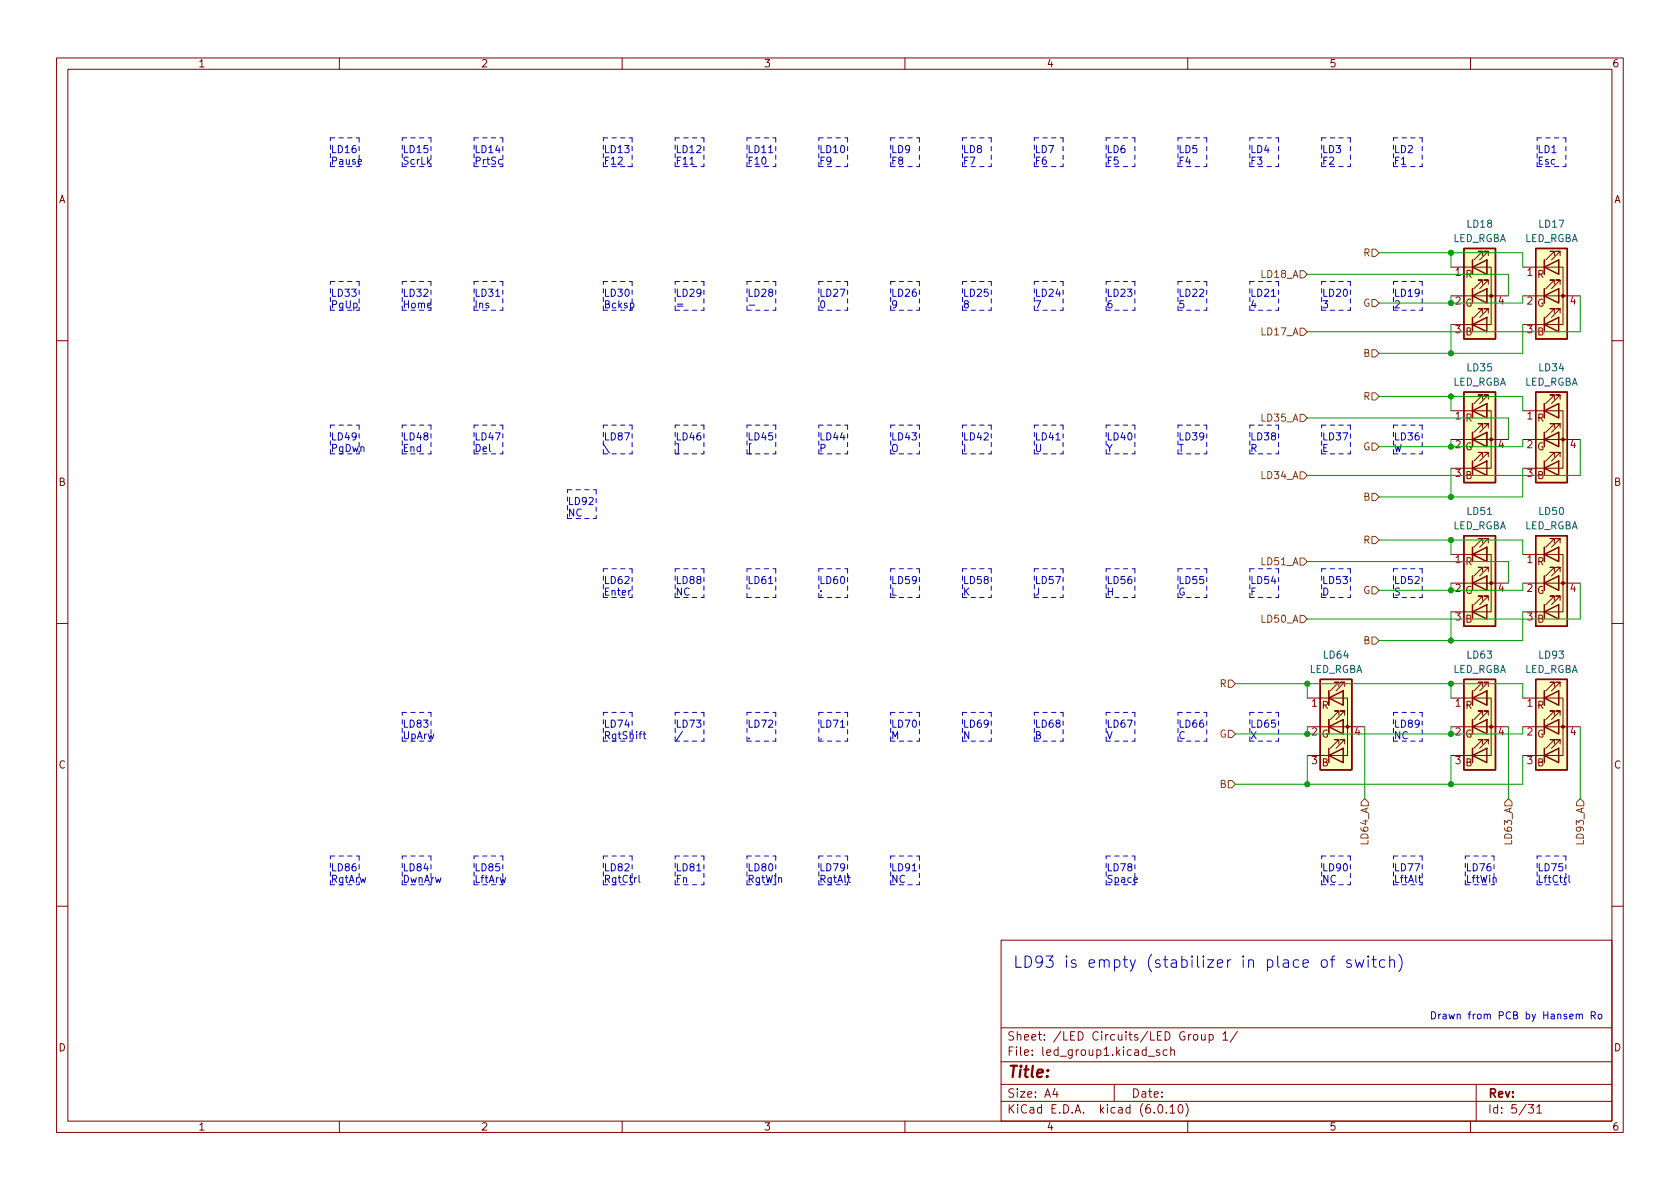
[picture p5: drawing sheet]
<svg xmlns="http://www.w3.org/2000/svg" width="297mm" height="210mm" viewBox="0 0 297 210" stroke-linecap="round" stroke-linejoin="round" font-family="sans-serif">
<g fill="none" stroke="#840000" stroke-width=".18">
<path d="M10 10.2h277v190.1h-277zM12 12.2h273v186.1h-273zM60 10.2v2M110 10.2v2M160 10.2v2M210 10.2v2M260 10.2v2M256.5 47.2h7.2v10.2h-7.2M256.5 52.3h2.6M260.3 51v2.6M260.3 46v2.5M260.3 52.3h6.4"/>
<path d="M262.1 55.4v-.8h-.7h.7l-1.5 1.5M262.1 50.3v-.8h-.7h.7l-1.5 1.5M262.1 45.2v-.8h-.7h.7l-1.5 1.6M262.9 51v2.6zM262.9 51h.1M262.9 46v2.5zM262.9 46h.1M263.1 55.4v-.8h-.7h.7l-1.5 1.5M263.1 50.3v-.8h-.7h.7l-1.5 1.5M263.1 45.2v-.8h-.7h.7l-1.5 1.6M269.2 47.2h7.2v10.2h-7.2M269.2 52.3h2.6"/>
<path d="M273 51v2.6M273 46v2.5M273 52.3h6.4M274.8 55.4v-.8h-.7h.7l-1.5 1.5M274.8 50.3v-.8h-.7h.7l-1.5 1.5M274.8 45.2v-.8h-.7h.7l-1.5 1.6M275.6 51v2.6zM275.6 51h.1M275.6 46v2.5zM275.6 46h.1M275.8 55.4v-.8h-.7h.7l-1.5 1.5M275.8 50.3v-.8h-.7h.7l-1.5 1.5"/>
<path d="M275.8 45.2v-.8h-.7h.7l-1.5 1.6M10 60.2h2M256.5 72.6h7.2v10.2h-7.2M256.5 77.7h2.6M260.3 76.4v2.6M260.3 71.4v2.5M260.3 77.7h6.4M262.1 75.7v-.8h-.7h.7l-1.5 1.5M262.1 70.6v-.8h-.7h.7l-1.5 1.6M262.9 76.4v2.6zM262.9 76.4h.1M262.9 71.4v2.5z"/>
<path d="M262.9 71.4h.1M263.1 75.7v-.8h-.7h.7l-1.5 1.5M263.1 70.6v-.8h-.7h.7l-1.5 1.6M269.2 72.6h7.2v10.2h-7.2M269.2 77.7h2.6M273 76.4v2.6M273 71.4v2.5M273 77.7h6.4M274.8 75.7v-.8h-.7h.7l-1.5 1.5M274.8 70.6v-.8h-.7h.7l-1.5 1.6M275.6 76.4v2.6zM275.6 76.4h.1"/>
<path d="M275.6 71.4v2.5zM275.6 71.4h.1M275.8 75.7v-.8h-.7h.7l-1.5 1.5M275.8 70.6v-.8h-.7h.7l-1.5 1.6M285 60.2h2M256.5 98h7.2v10.2h-7.2M260.3 96.8v2.5M262.1 80.8v-.8h-.7h.7l-1.5 1.5M262.1 96v-.8h-.7h.7l-1.5 1.6M262.9 96.8v2.5zM262.9 96.8h.1M263.1 80.8v-.8h-.7h.7l-1.5 1.5"/>
<path d="M263.1 96v-.8h-.7h.7l-1.5 1.6M269.2 98h7.2v10.2h-7.2M273 96.8v2.5M274.8 80.8v-.8h-.7h.7l-1.5 1.5M274.8 96v-.8h-.7h.7l-1.5 1.6M275.6 96.8v2.5zM275.6 96.8h.1M275.8 80.8v-.8h-.7h.7l-1.5 1.5M275.8 96v-.8h-.7h.7l-1.5 1.6M10 110.2h2M256.5 103.1h2.6M260.3 101.8v2.6"/>
<path d="M260.3 103.1h6.4M262.1 106.2v-.8h-.7h.7l-1.5 1.5M262.1 101.1v-.8h-.7h.7l-1.5 1.5M262.9 101.8v2.6zM262.9 101.8h.1M263.1 106.2v-.8h-.7h.7l-1.5 1.5M263.1 101.1v-.8h-.7h.7l-1.5 1.5M269.2 103.1h2.6M273 101.8v2.6M273 103.1h6.4M274.8 106.2v-.8h-.7h.7l-1.5 1.5M274.8 101.1v-.8h-.7h.7l-1.5 1.5"/>
<path d="M275.6 101.8v2.6zM275.6 101.8h.1M275.8 106.2v-.8h-.7h.7l-1.5 1.5M275.8 101.1v-.8h-.7h.7l-1.5 1.5M285 110.2h2M231.1 123.4h7.2v10.2h-7.2M231.1 128.5h2.6M234.9 127.2v2.6M234.9 122.2v2.5M234.9 128.5h6.4M236.7 131.6v-.8h-.7h.7l-1.5 1.5M236.7 126.5v-.8h-.7h.7l-1.5 1.5"/>
<path d="M236.7 121.4v-.8h-.7h.7l-1.5 1.6M237.5 127.2v2.6zM237.5 127.2h.1M237.5 122.2v2.5zM237.5 122.2h.1M237.7 131.6v-.8h-.7h.7l-1.5 1.5M237.7 126.5v-.8h-.7h.7l-1.5 1.5M237.7 121.4v-.8h-.7h.7l-1.5 1.6M256.5 123.4h7.2v10.2h-7.2M256.5 128.5h2.6M260.3 127.2v2.6M260.3 122.2v2.5"/>
<path d="M260.3 128.5h6.4M262.1 131.6v-.8h-.7h.7l-1.5 1.5M262.1 126.5v-.8h-.7h.7l-1.5 1.5M262.1 121.4v-.8h-.7h.7l-1.5 1.6M262.9 127.2v2.6zM262.9 127.2h.1M262.9 122.2v2.5zM262.9 122.2h.1M263.1 131.6v-.8h-.7h.7l-1.5 1.5M263.1 126.5v-.8h-.7h.7l-1.5 1.5M263.1 121.4v-.8h-.7h.7l-1.5 1.6M269.2 123.4h7.2v10.2h-7.2"/>
<path d="M269.2 128.5h2.6M273 127.2v2.6M273 122.2v2.5M273 128.5h6.4M274.8 131.6v-.8h-.7h.7l-1.5 1.5M274.8 126.5v-.8h-.7h.7l-1.5 1.5M274.8 121.4v-.8h-.7h.7l-1.5 1.6M275.6 127.2v2.6zM275.6 127.2h.1M275.6 122.2v2.5zM275.6 122.2h.1M275.8 131.6v-.8h-.7h.7l-1.5 1.5"/>
<path d="M275.8 126.5v-.8h-.7h.7l-1.5 1.5M275.8 121.4v-.8h-.7h.7l-1.5 1.6M10 160.2h2M177 166.3h108v32h-108zM285 160.2h2M60 198.3v2M110 198.3v2M160 198.3v2M177 194.8h108M177 191.8h108M177 187.8h108M177 181.8h108"/>
<path d="M186.5 192.5l-.4 1h1M186.9 193v1M197 191.8v3M203 186.8h1.1M204.9 195.4l.2-.1a.81 .81 0 0 1 .6 .7 .81 .81 0 0 1-.3 .8h-.2a.81 .81 0 0 1-.6-.6 .81 .81 0 0 1 .3-.8zM205 185.7l-.4-.1-.2 .2 .1 .3 .5 .1v.4h-.6M206.2 196.7v.1M206.4 185.7l-.5-.1-.3 .3v.4l.2 .3h.6M206.9 195.8l.4-.5v1.5M206.9 196.8h.8M207 185.8l.2-.2 .4 .1v.9M207 185.1v1.5"/>
<path d="M208.5 195.4l.1-.1a.81 .81 0 0 1 .6 .7 .81 .81 0 0 1-.3 .8h-.1a.81 .81 0 0 1-.6-.6 .81 .81 0 0 1 .3-.8zM209.6 195.1a1.72 1.72 0 0 1 0 2.3M210 198.3v2M211.1 183l.4-.1 .3 .3v.4l-.3 .3h-.4l-.1-.3v-.4zM212.4 182.9l.1 1h.4l.2-.1M213.1 182.9v1M213.8 183l.4-.1 .3 .3v.4l-.1 .3h-.6M213.8 182.9v1.5M216.2 182.9l.4-.5v1.5M216.2 183.9h.9M218.8 182.4l-1.3 1.9M260 198.3v2"/>
<path d="M261 191.8v6.5M270.2 195.3h1l-.6 .6 .5 .1v.7l-.2 .1h-.5l-.2-.1M271.7 195.8l.5-.5v1.5M271.7 196.8h.9"/>
</g>
<g fill="#ffffc2" stroke="#ffffc2" stroke-width=".18">
<path d="M258.8 69.3h5.6v16h-5.6z"/>
<path d="M271.5 69.3h5.6v16h-5.6z"/>
<path d="M271.5 43.9h5.6v16h-5.6z"/>
<path d="M258.8 94.7h5.6v16h-5.6z"/>
<path d="M271.5 94.7h5.6v16h-5.6z"/>
<path d="M258.8 43.9h5.6v16h-5.6z"/>
<path d="M271.5 120.1h5.6v16h-5.6z"/>
<path d="M258.8 120.1h5.6v16h-5.6z"/>
<path d="M233.4 120.1h5.6v16h-5.6z"/>
</g>
<g fill="none" stroke="#840000" stroke-width=".25">
<path d="M258.8 43.9h5.6v16h-5.6zM260.3 57.4l2.6-1.3v2.6zM260.3 52.3l2.6-1.3v2.6zM260.3 47.2l2.6-1.2v2.5zM260.3 46v2.5M260.3 51v2.6M260.3 56.1v2.6M271.5 43.9h5.6v16h-5.6zM273 57.4l2.6-1.3v2.6zM273 52.3l2.6-1.3v2.6zM273 47.2l2.6-1.2v2.5zM273 46v2.5"/>
<path d="M273 51v2.6M273 56.1v2.6M258.8 69.3h5.6v16h-5.6zM260.3 77.7l2.6-1.3v2.6zM260.3 72.6l2.6-1.2v2.5zM260.3 71.4v2.5M260.3 76.4v2.6M271.5 69.3h5.6v16h-5.6zM273 77.7l2.6-1.3v2.6zM273 72.6l2.6-1.2v2.5zM273 71.4v2.5M273 76.4v2.6"/>
<path d="M258.8 94.7h5.6v16h-5.6zM260.3 82.8l2.6-1.3v2.6zM260.3 98l2.6-1.2v2.5zM260.3 81.5v2.6M260.3 96.8v2.5M271.5 94.7h5.6v16h-5.6zM273 82.8l2.6-1.3v2.6zM273 98l2.6-1.2v2.5zM273 81.5v2.6M273 96.8v2.5M260.3 108.2l2.6-1.3v2.6zM260.3 103.1l2.6-1.3v2.6z"/>
<path d="M260.3 101.8v2.6M260.3 106.9v2.6M273 108.2l2.6-1.3v2.6zM273 103.1l2.6-1.3v2.6zM273 101.8v2.6M273 106.9v2.6M233.4 120.1h5.6v16h-5.6zM234.9 133.6l2.6-1.3v2.6zM234.9 128.5l2.6-1.3v2.6zM234.9 123.4l2.6-1.2v2.5zM234.9 122.2v2.5M234.9 127.2v2.6"/>
<path d="M234.9 132.3v2.6M258.8 120.1h5.6v16h-5.6zM260.3 133.6l2.6-1.3v2.6zM260.3 128.5l2.6-1.3v2.6zM260.3 123.4l2.6-1.2v2.5zM260.3 122.2v2.5M260.3 127.2v2.6M260.3 132.3v2.6M271.5 120.1h5.6v16h-5.6zM273 133.6l2.6-1.3v2.6zM273 128.5l2.6-1.3v2.6zM273 123.4l2.6-1.2v2.5z"/>
<path d="M273 122.2v2.5M273 127.2v2.6M273 132.3v2.6"/>
</g>
<g fill="#840000" stroke="#840000" stroke-width=".18">
<circle cx="263.7" cy="77.7" r=".25"/>
<circle cx="276.4" cy="77.7" r=".25"/>
<circle cx="276.4" cy="52.3" r=".25"/>
<circle cx="263.7" cy="103.1" r=".25"/>
<circle cx="276.4" cy="103.1" r=".25"/>
<circle cx="263.7" cy="52.3" r=".25"/>
<circle cx="276.4" cy="128.5" r=".25"/>
<circle cx="263.7" cy="128.5" r=".25"/>
<circle cx="238.3" cy="128.5" r=".25"/>
</g>
<g fill="none" stroke="#725600" stroke-width=".18">
<path d="M229.9 47.9h.6l.6 .6-.6 .6h-.6zM229.9 58h.6l.6 .7-.6 .6h-.6zM242.6 53h.6l.6 .6-.6 .6h-.6zM242.6 44.1h.6l.6 .6-.6 .6h-.6zM229.9 73.3h.6l.6 .6-.6 .6h-.6zM242.6 61.8h.6l.6 .7-.6 .6h-.6zM242.6 78.4h.6l.6 .6-.6 .6h-.6zM242.6 69.5h.6l.6 .6-.6 .6h-.6zM229.9 83.4h.6l.6 .7-.6 .6h-.6zM229.9 98.7h.6l.6 .6-.6 .6h-.6zM242.6 94.9h.6l.6 .6-.6 .6h-.6zM242.6 87.2h.6l.6 .7-.6 .6h-.6z"/>
<path d="M229.9 108.8h.6l.6 .7-.6 .6h-.6zM242.6 103.8h.6l.6 .6-.6 .6h-.6zM242.6 112.6h.6l.6 .7-.6 .6h-.6zM217.2 129.2h.6l.6 .6-.6 .6h-.6zM217.2 120.3h.6l.6 .6-.6 .6h-.6zM217.2 138h.6l.6 .7-.6 .6h-.6zM241.3 141.2l.6 .7v.6h-1.2v-.6zM266.7 141.2l.6 .7v.6h-1.2v-.6zM279.4 141.2l.6 .7v.6h-1.2v-.6z"/>
</g>
<g fill="none" stroke="#0000c2" stroke-width=".18">
<path d="M122 29h.7M135.9 27h.7M87.6 52.4h.8M111.5 53.7l.3-.1 .3 .2-.1 .6h-.5M132.5 54h.9M224.8 52.4h.7M186.7 77.8h.7M111.5 104.4l-.3 .2M135.9 103.2h.7M113.7 129.8h.5M113.9 129.4v1.1l.3 .1M120.7 129.3l-1.1 1.7"/>
<path d="M148.6 128.6h.7M113 154.8v1.1l.2 .1M123.2 154h.7M149.9 155.2h.5M150.1 154.8v1.1l.3 .1M161.3 154h.7M250.8 155.2h.5M251 154.8v1.1l.3 .1M277.4 154.8v1.1l.2 .1M233.7 169.9a.54 .54 0 0 1 .6-.2 .54 .54 0 0 1 .4 .4v.6a.54 .54 0 0 1-.6 .4 .54 .54 0 0 1-.5-.4zM235.2 169.7h.8M236 169.1h-.4l-.1 .2v1.8"/>
<path d="M238.9 169.8l-.5-.1-.3 .3 .1 .3 .7 .2 .1 .2-.1 .3-.2 .1-.6-.1M239.6 169.7l.4 1.4 .4-1 .4 1 .3-1.4M241.9 169.1h-.1l.1 .1 .1-.1h-.1v.1M241.9 169.7v1.4M242.6 169.7h.7M242.9 169.1v1.7l.1 .2 .3 .1M244.9 169.8l-.6-.1-.4 .4v.6l.2 .3 .2 .1 .6-.1M245.7 169.9a.5 .5 0 0 1 .9 .1v1.1M245.7 169.1v2M247.3 168.8a2.29 2.29 0 0 1 0 3M278.7 179.5l.2-.2 .3 .1v.8M279.2 179.5l.2-.2 .3 .1 .1 .8"/>
<path d="M281.4 179.6l.6-.1 .1-.2-.1-.3-.6-.1v1.3M281.7 179.6l.4 .6M282.6 179.5l.2-.2 .4 .2v.4l-.1 .2-.3 .1-.2-.1z"/>
</g>
<g fill="none" stroke="#0000c2" stroke-width=".18" stroke-dasharray=".8 .8">
<path d="M58.4 29.5v-5.1M58.4 24.4h5.1M58.4 29.5h5.1M63.5 24.4v5.1M71.1 29.5v-5.1M71.1 24.4h5.1M71.1 29.5h5.1M76.2 24.4v5.1M83.8 29.5v-5.1M83.8 24.4h5.1M83.8 29.5h5.1M88.9 24.4v5.1"/>
<path d="M106.7 24.4h5.1M106.7 29.5h5.1M106.7 29.5v-5.1M111.8 29.5h-1.3M111.8 24.4v5.1M119.4 24.4h5.1M119.4 29.5h5.1M119.4 29.5v-5.1M124.5 24.4v5.1M132.1 29.5h5.1M132.1 29.5v-5.1M132.1 24.4h5.1"/>
<path d="M137.2 24.4v5.1M144.8 29.5v-5.1M144.8 24.4h5.1M144.8 29.5h5.1M149.9 24.4v5.1M157.5 29.5v-5.1M157.5 24.4h5.1M157.5 29.5h5.1M162.6 24.4v5.1M170.2 24.4h5.1M170.2 29.5h5.1M170.2 29.5v-5.1"/>
<path d="M175.3 24.4v5.1M182.9 24.4h5.1M182.9 29.5v-5.1M182.9 29.5h5.1M188 24.4v5.1M195.6 29.5h5.1M195.6 29.5v-5.1M195.6 24.4h5.1M200.7 24.4v5.1M208.3 29.5v-5.1M208.3 24.4h5.1M208.3 29.5h5.1"/>
<path d="M213.4 24.4v5.1M221 29.5v-5.1M221 29.5h5.1M221 24.4h5.1M226.1 24.4v5.1M233.7 29.5v-5.1M233.7 24.4h5.1M233.7 29.5h5.1M238.8 24.4v5.1M246.4 29.5v-5.1M246.4 29.5h5.1M246.4 24.4h5.1"/>
<path d="M251.5 24.4v5.1M271.8 24.4h5.1M271.8 29.5v-5.1M271.8 29.5h5.1M276.9 24.4v5.1M58.4 49.8h5.1M58.4 54.9v-5.1M58.4 54.9h5.1M63.5 49.8v5.1M71.1 49.8h5.1M71.1 54.9h5.1M71.1 54.9v-5.1"/>
<path d="M76.2 49.8v5.1M83.8 49.8h5.1M83.8 54.9v-5.1M83.8 54.9h5.1M88.9 49.8v5.1M106.7 54.9h5.1M106.7 49.8h5.1M106.7 54.9v-5.1M111.8 49.8v5.1M119.4 54.9v-5.1M119.4 54.9h5.1M119.4 49.8h5.1"/>
<path d="M124.5 49.8v5.1M132.1 54.9v-5.1M132.1 54.9h5.1M132.1 49.8h5.1M137.2 49.8v5.1M144.8 54.9h5.1M144.8 49.8h5.1M144.8 54.9v-5.1M149.9 49.8v5.1M157.5 54.9h5.1M157.5 54.9v-5.1M157.5 49.8h5.1"/>
<path d="M162.6 49.8v5.1M170.2 54.9h5.1M170.2 54.9v-5.1M170.2 49.8h5.1M175.3 49.8v5.1M182.9 49.8h5.1M182.9 54.9v-5.1M182.9 54.9h5.1M188 49.8v5.1M195.6 54.9h5.1M195.6 54.9v-5.1M195.6 49.8h5.1"/>
<path d="M200.7 49.8v5.1M208.3 54.9v-5.1M208.3 54.9h5.1M208.3 49.8h5.1M213.4 49.8v5.1M221 49.8h5.1M221 54.9v-5.1M221 54.9h5.1M226.1 49.8v5.1M233.7 54.9v-5.1M233.7 49.8h5.1M233.7 54.9h5.1"/>
<path d="M238.8 49.8v5.1M246.4 49.8h5.1M246.4 54.9h5.1M246.4 54.9v-5.1M251.5 49.8v5.1M58.4 75.2h5.1M63.5 75.2v5.1M71.1 75.2h5.1M76.2 75.2v5.1M83.8 75.2h5.1M88.9 75.2v5.1M106.7 75.2h5.1"/>
<path d="M111.8 75.2v5.1M119.4 75.2h5.1M124.5 75.2v5.1M132.1 75.2h5.1M137.2 75.2v5.1M144.8 75.2h5.1M149.9 75.2v5.1M157.5 75.2h5.1M162.6 75.2v5.1M170.2 75.2h5.1M175.3 75.2v5.1M182.9 75.2h5.1"/>
<path d="M188 75.2v5.1M195.6 75.2h5.1M200.7 75.2v5.1M208.3 75.2h5.1M213.4 75.2v5.1M221 75.2h5.1M226.1 75.2v5.1M233.7 75.2h5.1M238.8 75.2v5.1M246.4 75.2h5.1M251.5 75.2v5.1M58.4 80.3h5.1"/>
<path d="M58.4 80.3v-5.1M71.1 80.3v-5.1M71.1 80.3h5.1M83.8 80.3h5.1M83.8 80.3v-5.1M100.3 91.7v-5.1M100.3 91.7h5.1M100.3 86.6h5.1M105.4 86.6v5.1M106.7 80.3h5.1M106.7 80.3v-5.1M119.4 80.3h5.1"/>
<path d="M119.4 80.3v-5.1M132.1 80.3h5.1M132.1 80.3v-5.1M144.8 80.3h5.1M144.8 80.3v-5.1M157.5 80.3v-5.1M157.5 80.3h5.1M170.2 80.3v-5.1M170.2 80.3h5.1M182.9 80.3v-5.1M182.9 80.3h5.1M195.6 80.3v-5.1"/>
<path d="M195.6 80.3h5.1M208.3 80.3v-5.1M208.3 80.3h5.1M221 80.3v-5.1M221 80.3h5.1M233.7 80.3h5.1M233.7 80.3v-5.1M246.4 80.3h5.1M246.4 80.3v-5.1M106.7 100.6h5.1M106.7 105.7h5.1M106.7 105.7v-5.1"/>
<path d="M111.8 100.6v5.1M119.4 100.6h5.1M119.4 105.7h5.1M119.4 105.7v-5.1M124.5 100.6v5.1M132.1 100.6h5.1M132.1 105.7v-5.1M132.1 105.7h5.1M137.2 100.6v5.1M144.8 105.7v-5.1M144.8 100.6h5.1M144.8 105.7h5.1"/>
<path d="M149.9 100.6v5.1M157.5 105.7v-5.1M157.5 105.7h5.1M157.5 100.6h5.1M162.6 100.6v5.1M170.2 105.7v-5.1M170.2 105.7h5.1M170.2 100.6h5.1M175.3 100.6v5.1M182.9 100.6h5.1M182.9 105.7v-5.1M182.9 105.7h5.1"/>
<path d="M188 100.6v5.1M195.6 100.6h5.1M195.6 105.7h5.1M195.6 105.7v-5.1M200.7 100.6v5.1M208.3 105.7h5.1M208.3 100.6h5.1M208.3 105.7v-5.1M213.4 100.6v5.1M221 105.7v-5.1M221 100.6h5.1M221 105.7h5.1"/>
<path d="M226.1 100.6v5.1M233.7 100.6h5.1M233.7 105.7v-5.1M233.7 105.7h5.1M238.8 100.6v5.1M246.4 105.7h5.1M246.4 105.7v-5.1M246.4 100.6h5.1M251.5 100.6v5.1M71.1 131.1v-5.1M71.1 131.1h5.1M71.1 126h5.1"/>
<path d="M76.2 126v5.1M106.7 131.1h5.1M106.7 131.1v-5.1M106.7 126h5.1M111.8 126v5.1M119.4 126h5.1M119.4 131.1h5.1M119.4 131.1v-5.1M124.5 126v5.1M132.1 126h5.1M132.1 131.1v-5.1M132.1 131.1h5.1"/>
<path d="M137.2 126v5.1M144.8 126h5.1M144.8 131.1h5.1M144.8 131.1v-5.1M149.9 126v5.1M157.5 131.1v-5.1M157.5 131.1h5.1M157.5 126h5.1M162.6 126v5.1M170.2 131.1h5.1M170.2 131.1v-5.1M170.2 126h5.1"/>
<path d="M175.3 126v5.1M182.9 131.1v-5.1M182.9 126h5.1M182.9 131.1h5.1M188 126v5.1M195.6 131.1h5.1M195.6 131.1v-5.1M195.6 126h5.1M200.7 126v5.1M208.3 131.1h5.1M208.3 131.1v-5.1M208.3 126h5.1"/>
<path d="M213.4 126v5.1M221 131.1h5.1M221 131.1v-5.1M221 126h5.1M226.1 126v5.1M246.4 126h5.1M246.4 131.1v-5.1M246.4 131.1h5.1M251.5 126v5.1M58.4 156.5h5.1M58.4 156.5v-5.1M58.4 151.4h5.1"/>
<path d="M63.5 151.4v5.1M71.1 151.4h5.1M71.1 156.5v-5.1M71.1 156.5h5.1M76.2 151.4v5.1M83.8 156.5v-5.1M83.8 156.5h5.1M83.8 151.4h5.1M88.9 151.4v5.1M106.7 156.5h5.1M106.7 156.5v-5.1M106.7 151.4h5.1"/>
<path d="M111.8 151.4v5.1M119.4 156.5h5.1M119.4 151.4h5.1M119.4 156.5v-5.1M124.5 151.4v5.1M132.1 151.4h5.1M132.1 156.5h5.1M132.1 156.5v-5.1M137.2 151.4v5.1M144.8 156.5h5.1M144.8 156.5v-5.1M144.8 151.4h5.1"/>
<path d="M149.9 151.4v5.1M157.5 156.5h5.1M157.5 151.4h5.1M157.5 156.5v-5.1M162.6 151.4v5.1M195.6 156.5h5.1M195.6 156.5v-5.1M195.6 151.4h5.1M200.7 151.4v5.1M233.7 151.4h5.1M233.7 156.5v-5.1M233.7 156.5h5.1"/>
<path d="M238.8 151.4v5.1M246.4 156.5h5.1M246.4 151.4h5.1M246.4 156.5v-5.1M251.5 151.4v5.1M259.1 156.5h5.1M259.1 156.5v-5.1M259.1 151.4h5.1M264.2 151.4v5.1M271.8 156.5h5.1M271.8 151.4h5.1M271.8 156.5v-5.1"/>
<path d="M276.9 151.4v5.1"/>
</g>
<g fill="none" stroke="#009600" stroke-width=".18">
<path d="M231.1 48.5h35.6v3.8M243.8 44.7h25.4v2.5M256.5 44.7v2.5M256.5 52.3v1.3M256.5 57.4v5.1M269.2 52.3v1.3h-25.4M269.2 57.4v5.1h-25.4M279.4 52.3v6.4h-48.3M231.1 73.9h35.6v3.8M243.8 70.1h25.4v2.5M256.5 70.1v2.5M256.5 77.7v1.3"/>
<path d="M269.2 77.7v1.3h-25.4M279.4 77.7v6.4h-48.3M231.1 99.3h35.6v3.8M243.8 95.5h25.4v2.5M256.5 82.8v5.1M256.5 95.5v2.5M269.2 82.8v5.1h-25.4M256.5 103.1v1.3M256.5 108.2v5.1M269.2 103.1v1.3h-25.4M269.2 108.2v5.1h-25.4M279.4 103.1v6.4h-48.3"/>
<path d="M218.4 120.9h50.8v2.5M231.1 120.9v2.5M231.1 128.5v1.3M231.1 133.6v5.1M241.3 128.5v12.7M256.5 120.9v2.5M256.5 128.5v1.3M256.5 133.6v5.1M266.7 128.5v12.7M269.2 128.5v1.3h-50.8M269.2 133.6v5.1h-50.8M279.4 128.5v12.7"/>
</g>
<g fill="#009600" stroke="#009600" stroke-width=".18">
<circle cx="256.5" cy="120.9" r=".46"/>
<circle cx="256.5" cy="138.7" r=".46"/>
<circle cx="256.5" cy="129.8" r=".46"/>
<circle cx="256.5" cy="70.1" r=".46"/>
<circle cx="256.5" cy="79" r=".46"/>
<circle cx="256.5" cy="62.5" r=".46"/>
<circle cx="231.1" cy="129.8" r=".46"/>
<circle cx="231.1" cy="120.9" r=".46"/>
<circle cx="231.1" cy="138.7" r=".46"/>
<circle cx="256.5" cy="113.3" r=".46"/>
<circle cx="256.5" cy="104.4" r=".46"/>
<circle cx="256.5" cy="95.5" r=".46"/>
<circle cx="256.5" cy="87.9" r=".46"/>
<circle cx="256.5" cy="53.6" r=".46"/>
<circle cx="256.5" cy="44.7" r=".46"/>
</g>
<text font-size="2.8" fill="#0000c2" x="179.1" y="171.1">LD93 is empty (stabilizer in place of switch)</text>
<text font-size="2.8" fill="#840000" x="178" y="190.6">Title:</text>
<g font-size="2.1" fill="#840000">
<text x="178" y="184">Sheet: /LED Circuits/LED Group 1/</text>
<text x="178" y="186.7">File: led_group1.kicad_sch</text>
<text x="178" y="196.9">KiCad E.D.A. kicad (6.0.10)</text>
<text x="178" y="194.1">Size: A4</text>
<text x="200" y="194.1">Date:</text>
<text x="263" y="194.1">Rev:</text>
<text x="263" y="196.9">Id: 5/31</text>
</g>
<g font-size="1.8" fill="#840000">
<text x="35" y="11.9">1</text>
<text x="85" y="11.9">2</text>
<text x="135" y="11.9">3</text>
<text x="185" y="11.9">4</text>
<text x="235" y="11.9">5</text>
<text x="285" y="11.9">6</text>
<text x="10.3" y="35.9">A</text>
<text x="285.3" y="35.9">A</text>
<text x="259.1" y="49.1">R</text>
<text x="271.8" y="49.1">R</text>
<text x="259" y="54.2">G</text>
<text x="259.1" y="59.3">B</text>
<text x="271.7" y="54.2">G</text>
<text x="271.8" y="59.3">B</text>
<text x="259.1" y="74.5">R</text>
<text x="271.8" y="74.5">R</text>
<text x="259" y="79.6">G</text>
<text x="271.7" y="79.6">G</text>
<text x="10.3" y="85.9">B</text>
<text x="259.1" y="84.7">B</text>
<text x="271.8" y="84.7">B</text>
<text x="285.3" y="85.9">B</text>
<text x="259.1" y="99.9">R</text>
<text x="271.8" y="99.9">R</text>
<text x="259" y="105">G</text>
<text x="271.7" y="105">G</text>
<text x="259.1" y="110.1">B</text>
<text x="271.8" y="110.1">B</text>
<text x="233.7" y="125.3">R</text>
<text x="259.1" y="125.3">R</text>
<text x="271.8" y="125.3">R</text>
<text x="233.6" y="130.4">G</text>
<text x="259" y="130.4">G</text>
<text x="271.7" y="130.4">G</text>
<text x="10.3" y="135.9">C</text>
<text x="233.7" y="135.5">B</text>
<text x="259.1" y="135.5">B</text>
<text x="271.8" y="135.5">B</text>
<text x="285.3" y="135.9">C</text>
<text x="10.3" y="185.9">D</text>
<text x="285.3" y="185.9">D</text>
<text x="35" y="199.9">1</text>
<text x="85" y="199.9">2</text>
<text x="135" y="199.9">3</text>
<text x="185" y="199.9">4</text>
<text x="235" y="199.9">5</text>
<text x="285" y="199.9">6</text>
</g>
<g font-size="1.8" fill="#0000c2">
<text x="58.4" y="27.1">LD16</text>
<text x="58.4" y="29.1">Pause</text>
<text x="71.1" y="27.1">LD15</text>
<text x="71.1" y="29.1">ScrLk</text>
<text x="83.8" y="27.1">LD14</text>
<text x="83.8" y="29.1">PrtSc</text>
<text x="106.7" y="27.1">LD13</text>
<text x="106.7" y="29.1">F12</text>
<text x="119.4" y="27.1">LD12</text>
<text x="119.4" y="29.1">F11</text>
<text x="132.1" y="27.1">LD11</text>
<text x="132.1" y="29.1">F10</text>
<text x="144.8" y="27.1">LD10</text>
<text x="144.8" y="29.1">F9</text>
<text x="157.5" y="27.1">LD9</text>
<text x="157.5" y="29.1">F8</text>
<text x="170.2" y="27.1">LD8</text>
<text x="170.2" y="29.1">F7</text>
<text x="182.9" y="27.1">LD7</text>
<text x="182.9" y="29.1">F6</text>
<text x="195.6" y="27.1">LD6</text>
<text x="195.6" y="29.1">F5</text>
<text x="208.3" y="27.1">LD5</text>
<text x="208.3" y="29.1">F4</text>
<text x="221" y="27.1">LD4</text>
<text x="221" y="29.1">F3</text>
<text x="233.7" y="27.1">LD3</text>
<text x="233.7" y="29.1">F2</text>
<text x="246.4" y="27.1">LD2</text>
<text x="246.4" y="29.1">F1</text>
<text x="271.8" y="27.1">LD1</text>
<text x="271.8" y="29.1">Esc</text>
<text x="58.4" y="52.5">LD33</text>
<text x="71.1" y="52.5">LD32</text>
<text x="83.8" y="52.5">LD31</text>
<text x="106.7" y="52.5">LD30</text>
<text x="119.4" y="52.5">LD29</text>
<text x="132.1" y="52.5">LD28</text>
<text x="144.8" y="52.5">LD27</text>
<text x="157.5" y="52.5">LD26</text>
<text x="170.2" y="52.5">LD25</text>
<text x="182.9" y="52.5">LD24</text>
<text x="195.6" y="52.5">LD23</text>
<text x="208.3" y="52.5">LD22</text>
<text x="221" y="52.5">LD21</text>
<text x="233.7" y="52.5">LD20</text>
<text x="246.4" y="52.5">LD19</text>
<text x="58.4" y="54.5">PgUp</text>
<text x="71.1" y="54.5">Home</text>
<text x="83.8" y="54.5">Ins</text>
<text x="106.7" y="54.5">Bcksp</text>
<text x="119.4" y="54.5">=</text>
<text x="144.8" y="54.5">0</text>
<text x="157.5" y="54.5">9</text>
<text x="170.2" y="54.5">8</text>
<text x="182.9" y="54.5">7</text>
<text x="195.6" y="54.5">6</text>
<text x="208.3" y="54.5">5</text>
<text x="221" y="54.5">4</text>
<text x="233.7" y="54.5">3</text>
<text x="246.4" y="54.5">2</text>
<text x="58.4" y="77.9">LD49</text>
<text x="71.1" y="77.9">LD48</text>
<text x="83.8" y="77.9">LD47</text>
<text x="106.7" y="77.9">LD87</text>
<text x="119.4" y="77.9">LD46</text>
<text x="132.1" y="77.9">LD45</text>
<text x="144.8" y="77.9">LD44</text>
<text x="157.5" y="77.9">LD43</text>
<text x="170.2" y="77.9">LD42</text>
<text x="182.9" y="77.9">LD41</text>
<text x="195.6" y="77.9">LD40</text>
<text x="208.3" y="77.9">LD39</text>
<text x="221" y="77.9">LD38</text>
<text x="233.7" y="77.9">LD37</text>
<text x="246.4" y="77.9">LD36</text>
<text x="58.4" y="79.9">PgDwn</text>
<text x="71.1" y="79.9">End</text>
<text x="83.8" y="79.9">Del</text>
<text x="106.7" y="79.9">\</text>
<text x="119.4" y="79.9">]</text>
<text x="132.1" y="79.9">[</text>
<text x="144.8" y="79.9">P</text>
<text x="157.5" y="79.9">O</text>
<text x="170.2" y="79.9">I</text>
<text x="182.9" y="79.9">U</text>
<text x="195.6" y="79.9">Y</text>
<text x="208.3" y="79.9">T</text>
<text x="221" y="79.9">R</text>
<text x="233.7" y="79.9">E</text>
<text x="246.4" y="79.9">W</text>
<text x="100.3" y="89.3">LD92</text>
<text x="100.3" y="91.3">NC</text>
<text x="106.7" y="103.3">LD62</text>
<text x="106.7" y="105.3">Enter</text>
<text x="119.4" y="103.3">LD88</text>
<text x="119.4" y="105.3">NC</text>
<text x="132.1" y="103.3">LD61</text>
<text x="132.1" y="105.3">'</text>
<text x="144.8" y="103.3">LD60</text>
<text x="144.8" y="105.3">;</text>
<text x="157.5" y="103.3">LD59</text>
<text x="157.5" y="105.3">L</text>
<text x="170.2" y="103.3">LD58</text>
<text x="170.2" y="105.3">K</text>
<text x="182.9" y="103.3">LD57</text>
<text x="182.9" y="105.3">J</text>
<text x="195.6" y="103.3">LD56</text>
<text x="195.6" y="105.3">H</text>
<text x="208.3" y="103.3">LD55</text>
<text x="208.3" y="105.3">G</text>
<text x="221" y="103.3">LD54</text>
<text x="221" y="105.3">F</text>
<text x="233.7" y="103.3">LD53</text>
<text x="233.7" y="105.3">D</text>
<text x="246.4" y="103.3">LD52</text>
<text x="246.4" y="105.3">S</text>
<text x="71.1" y="128.7">LD83</text>
<text x="71.1" y="130.7">UpArw</text>
<text x="106.7" y="128.7">LD74</text>
<text x="106.7" y="130.7">RgtShift</text>
<text x="119.4" y="128.7">LD73</text>
<text x="132.1" y="128.7">LD72</text>
<text x="132.1" y="130.7">.</text>
<text x="144.8" y="128.7">LD71</text>
<text x="144.8" y="130.7">,</text>
<text x="157.5" y="128.7">LD70</text>
<text x="157.5" y="130.7">M</text>
<text x="170.2" y="128.7">LD69</text>
<text x="170.2" y="130.7">N</text>
<text x="182.9" y="128.7">LD68</text>
<text x="182.9" y="130.7">B</text>
<text x="195.6" y="128.7">LD67</text>
<text x="195.6" y="130.7">V</text>
<text x="208.3" y="128.7">LD66</text>
<text x="208.3" y="130.7">C</text>
<text x="221" y="128.7">LD65</text>
<text x="221" y="130.7">X</text>
<text x="246.4" y="128.7">LD89</text>
<text x="246.4" y="130.7">NC</text>
<text x="58.4" y="154.1">LD86</text>
<text x="71.1" y="154.1">LD84</text>
<text x="83.8" y="154.1">LD85</text>
<text x="106.7" y="154.1">LD82</text>
<text x="119.4" y="154.1">LD81</text>
<text x="132.1" y="154.1">LD80</text>
<text x="144.8" y="154.1">LD79</text>
<text x="157.5" y="154.1">LD91</text>
<text x="195.6" y="154.1">LD78</text>
<text x="233.7" y="154.1">LD90</text>
<text x="246.4" y="154.1">LD77</text>
<text x="259.1" y="154.1">LD76</text>
<text x="271.8" y="154.1">LD75</text>
<text x="58.4" y="156.1">RgtArw</text>
<text x="71.1" y="156.1">DwnArw</text>
<text x="83.8" y="156.1">LftArw</text>
<text x="106.7" y="156.1">RgtCtrl</text>
<text x="119.4" y="156.1">Fn</text>
<text x="132.1" y="156.1">RgtWin</text>
<text x="144.8" y="156.1">RgtAlt</text>
<text x="157.5" y="156.1">NC</text>
<text x="195.6" y="156.1">Space</text>
<text x="233.7" y="156.1">NC</text>
<text x="246.4" y="156.1">LftAlt</text>
<text x="259.1" y="156.1">LftWin</text>
<text x="271.8" y="156.1">LftCtrl</text>
<text x="252.7" y="180.2">Drawn from PCB by Hansem Ro</text>
</g>
<g font-size="1.8" fill="#006464">
<text x="259.5" y="40.3">LD18</text>
<text x="272.2" y="40.3">LD17</text>
<text x="256.8" y="42.8">LED_RGBA</text>
<text x="269.5" y="42.8">LED_RGBA</text>
<text x="259.5" y="65.7">LD35</text>
<text x="272.2" y="65.7">LD34</text>
<text x="256.8" y="68.2">LED_RGBA</text>
<text x="269.5" y="68.2">LED_RGBA</text>
<text x="256.8" y="93.6">LED_RGBA</text>
<text x="259.5" y="91.1">LD51</text>
<text x="269.5" y="93.6">LED_RGBA</text>
<text x="272.2" y="91.1">LD50</text>
<text x="231.4" y="119">LED_RGBA</text>
<text x="234.1" y="116.5">LD64</text>
<text x="256.8" y="119">LED_RGBA</text>
<text x="259.5" y="116.5">LD63</text>
<text x="269.5" y="119">LED_RGBA</text>
<text x="272.2" y="116.5">LD93</text>
</g>
<g font-size="1.8" fill="#725600">
<text x="241.1" y="45.3">R</text>
<text x="223.1" y="49.1">LD18_A</text>
<text x="223.1" y="59.3">LD17_A</text>
<text x="241" y="54.2">G</text>
<text x="241.1" y="63.1">B</text>
<text x="241.1" y="70.7">R</text>
<text x="223.1" y="74.5">LD35_A</text>
<text x="241" y="79.6">G</text>
<text x="223.1" y="84.7">LD34_A</text>
<text x="241.1" y="88.5">B</text>
<text x="223.1" y="99.9">LD51_A</text>
<text x="241.1" y="96.1">R</text>
<text x="241" y="105">G</text>
<text x="223.1" y="110.1">LD50_A</text>
<text x="241.1" y="113.9">B</text>
<text x="215.7" y="121.5">R</text>
<text x="215.6" y="130.4">G</text>
<text x="215.7" y="139.3">B</text>
<text x="241.9" y="149.3" transform="rotate(-90 241.9 149.3)">LD64_A</text>
<text x="267.3" y="149.3" transform="rotate(-90 267.3 149.3)">LD63_A</text>
<text x="280" y="149.3" transform="rotate(-90 280 149.3)">LD93_A</text>
</g>
<g font-size="1.8" fill="#a90000">
<text x="257.3" y="48.8">1</text>
<text x="257.3" y="53.8">2</text>
<text x="264.9" y="53.8">4</text>
<text x="270" y="48.8">1</text>
<text x="270" y="53.8">2</text>
<text x="277.6" y="53.8">4</text>
<text x="257.3" y="58.9">3</text>
<text x="270" y="58.9">3</text>
<text x="257.3" y="74.2">1</text>
<text x="270" y="74.2">1</text>
<text x="257.3" y="79.2">2</text>
<text x="264.9" y="79.2">4</text>
<text x="270" y="79.2">2</text>
<text x="277.6" y="79.2">4</text>
<text x="257.3" y="84.3">3</text>
<text x="270" y="84.3">3</text>
<text x="257.3" y="99.6">1</text>
<text x="270" y="99.6">1</text>
<text x="257.3" y="104.6">2</text>
<text x="264.9" y="104.6">4</text>
<text x="270" y="104.6">2</text>
<text x="277.6" y="104.6">4</text>
<text x="257.3" y="109.7">3</text>
<text x="270" y="109.7">3</text>
<text x="231.9" y="125">1</text>
<text x="257.3" y="125">1</text>
<text x="270" y="125">1</text>
<text x="231.9" y="130">2</text>
<text x="239.5" y="130">4</text>
<text x="257.3" y="130">2</text>
<text x="264.9" y="130">4</text>
<text x="270" y="130">2</text>
<text x="277.6" y="130">4</text>
<text x="231.9" y="135.1">3</text>
<text x="257.3" y="135.1">3</text>
<text x="270" y="135.1">3</text>
</g>
</svg>
